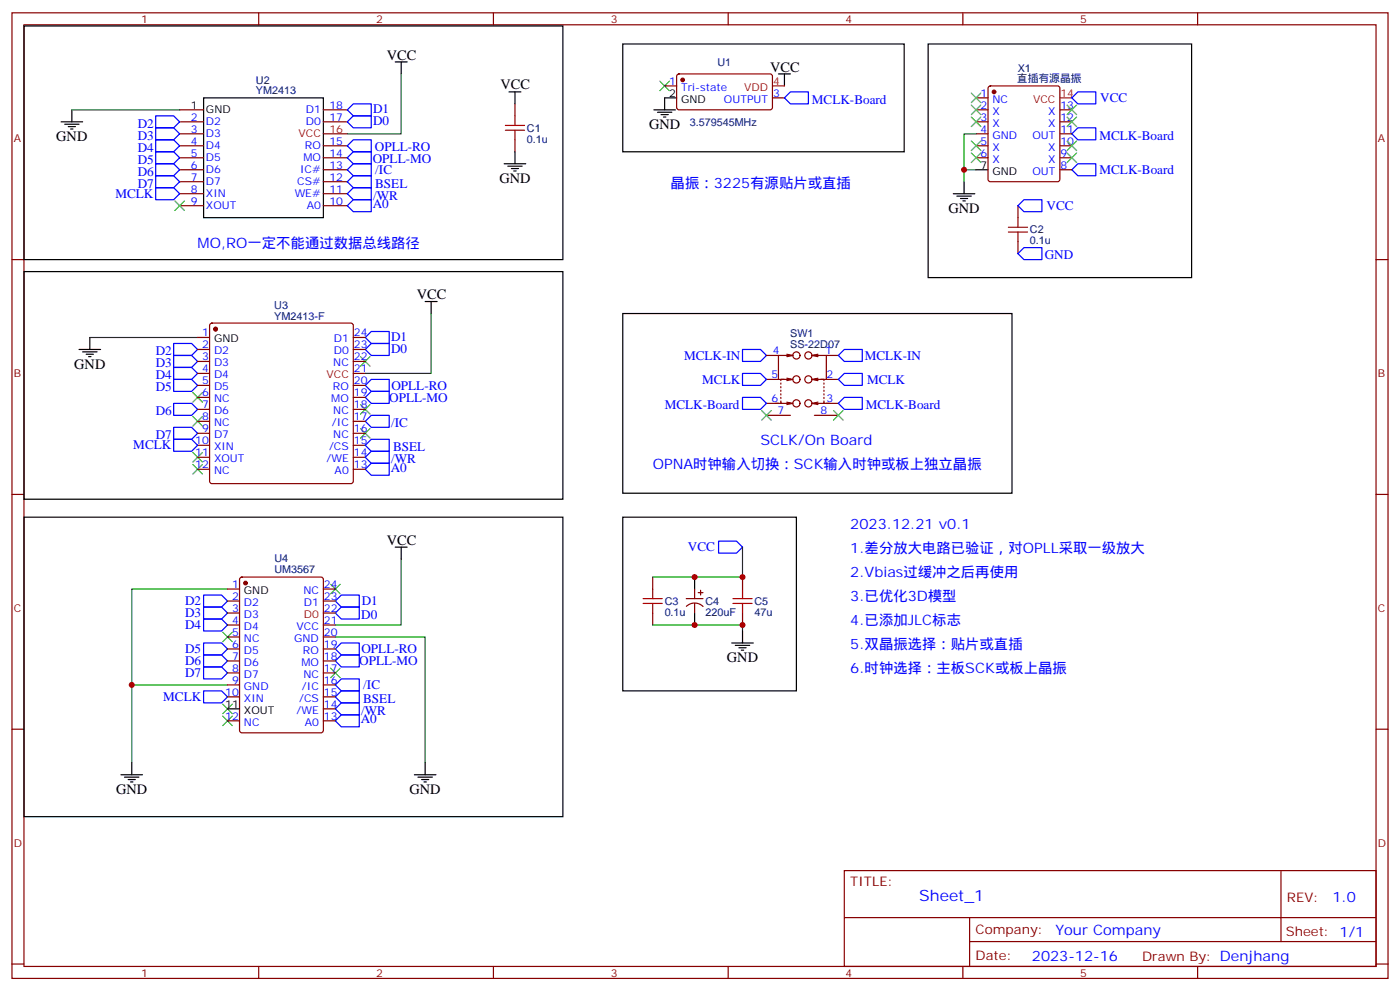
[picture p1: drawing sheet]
<svg xmlns="http://www.w3.org/2000/svg" width="412mm" height="292mm" viewBox="0 0 412 292" stroke-linecap="round" stroke-linejoin="round" font-family="sans-serif">
<g fill="none" stroke="#870000" stroke-width=".35">
<path d="M3.5 3.8h405.4v284.3h-405.4zM7.1 7.3h398.2v277.3h-398.2zM76.2 3.8v3.5M145.3 3.8v3.5M214.5 3.8v3.5M283.6 3.8v3.5M352.8 3.8v3.5M52.9 32.3h7.1M52.9 35.9h7.1M52.9 39.4h7.1M95.2 32.3h7.1M95.2 35.9h7.1"/>
<path d="M95.2 39.4h7.1M151.7 30.6v3.5M195.8 25.3h3.5M199.6 22l.4-.2h27.1l.4 .7v9.4l-.7 .4h-27l-.5-.7v-9.1zM227.5 28.8h3.6M287.5 32.3h3.5M287.5 35.9h3.5M287.5 39.4h3.5M287.5 28.8h3.5M291.3 25.5l.4-.2h19.8l.5 .2 .2 .5v26.8l-.2 .5-.5 .2h-19.8l-.5-.2-.2-.5v-26.8zM312.2 32.3h3.5M312.2 35.9h3.5"/>
<path d="M312.2 39.4h3.5M52.9 42.9h7.1M52.9 46.5h7.1M52.9 50h7.1M52.9 53.5h7.1M52.9 57h7.1M95.2 42.9h7.1M95.2 46.5h7.1M95.2 50h7.1M95.2 53.5h7.1M95.2 57h7.1M151.7 41.2v3.5"/>
<path d="M287.5 42.9h3.5M287.5 46.5h3.5M312.2 42.9h3.5M312.2 46.5h3.5M312.2 50h3.5M3.5 76.4h3.6M52.9 60.6h7.1M95.2 60.6h7.1M299.9 60.6v3.5M299.9 71.2v3.5M405.3 76.4h3.6M58.2 99.4h3.5"/>
<path d="M62 95.4l.4-.3h41l.5 .3 .2 .4v45.9l-.3 .5-.4 .2h-41l-.5-.2-.2-.5v-45.9zM104.1 99.4h3.5M58.2 102.9h3.5M58.2 106.4h3.5M58.2 110h3.5M58.2 113.5h3.5M58.2 117h3.5M104.1 102.9h3.5M104.1 106.4h3.5M104.1 110h3.5M104.1 113.5h3.5M104.1 117h3.5"/>
<path d="M225.8 104.7h3.5M225.8 111.7h5.3M225.8 118.8h4.4M230 118.1v.7h2.8M230 112.8v.3M230 113.8v.4M230 114.9v.4M230 116v.3M230 117v.4M231.8 118.4l1.7 .4-1.7 .3M231.8 111.4l1.7 .3-1.7 .4M231.8 104.3l1.7 .4"/>
<path d="M232.8 111.7h-2.8v.4M233.5 104.7h-4.2v7M233.5 104.7l-1.7 .3M239.2 104.7h4.2v7M239.2 104.7l1.7 .3M239.2 111.7l1.7 .4M239.2 118.8l1.7 .3M239.9 111.7h2.8v.4M240.9 104.3l-1.7 .4M240.9 111.4l-1.7 .3M240.9 118.4l-1.7 .4M241.7 111.7h5.2"/>
<path d="M242.5 118.8h4.4M242.7 118.1v.7h-2.8M242.7 112.8v.3M242.7 113.8v.4M242.7 114.9v.4M242.7 116v.3M242.7 117v.4M243.4 104.7h3.5M58.2 120.5h3.5M58.2 124.1h3.5M58.2 127.6h3.5M58.2 131.1h3.5"/>
<path d="M58.2 134.7h3.5M58.2 138.2h3.5M104.1 120.5h3.5M104.1 124.1h3.5M104.1 127.6h3.5M104.1 131.1h3.5M104.1 134.7h3.5M104.1 138.2h3.5M225.8 122.3h7M239.9 122.3h7M3.5 145.6h3.6M405.3 145.6h3.6"/>
<path d="M67 173.5h3.6M67 177h3.6M70.8 170.1l.5-.2h23.2l.7 .5v44.7l-.4 .6-23.5 .1-.7-.5v-44.7zM95.2 173.5h3.6M95.2 177h3.6M192.3 169.9v3.6M202.1 176.3h5M202.2 178.6a3.5 3.5 0 0 1 4.9 0M204.6 173.5v2.8M204.6 177.7v2.8M205.7 174.5h1.4M206.4 173.8v1.4"/>
<path d="M218.7 169.9v3.6M67 180.5h3.6M67 184h3.6M67 187.6h3.6M67 191.1h3.6M67 194.6h3.6M67 198.2h3.6M95.2 180.5h3.6M95.2 184h3.6M95.2 187.6h3.6M95.2 191.1h3.6M95.2 194.6h3.6"/>
<path d="M95.2 198.2h3.6M192.3 180.5v3.5M218.7 180.5v3.5M3.5 214.7h3.6M67 201.7h3.6M67 205.2h3.6M67 212.3h3.6M95.2 201.7h3.6M95.2 205.2h3.6M95.2 212.3h3.6M95.2 208.7h3.6M405.3 214.7h3.6"/>
<path d="M248.7 256.4h156.6v28.2h-156.6zM377.3 256.4v20.9M248.7 270.2h156.5M285.6 277.3h119.6M285.6 270.2v14.1M3.5 283.9h3.6M76.2 284.6v3.5M145.3 284.6v3.5M214.5 284.6v3.5M283.6 284.6v3.5M352.8 284.6v3.5M405.3 283.9h3.6"/>
<circle cx="234.6" cy="118.8" r="1.06"/>
<circle cx="234.6" cy="111.7" r="1.06"/>
<circle cx="234.6" cy="104.7" r="1.06"/>
<circle cx="238.1" cy="118.8" r="1.06"/>
<circle cx="238.1" cy="111.7" r="1.06"/>
<circle cx="238.1" cy="104.7" r="1.06"/>
</g>
<g fill="none" stroke="#000" stroke-width=".35">
<path d="M7.1 7.7h158.7v68.7h-158.7zM116.4 18.2h3.5M118.2 18.2v3.6M183.4 12.9h82.9v31.8h-82.9zM273.4 12.9h77.6v68.8h-77.6zM18 35.9h6.3M19 36.6h4.3M20.1 37.3h2.1M20.8 38h.7M21.2 32.3v3.6M60 28.8h35.2v35.3h-35.2zM149.9 27.1h3.6"/>
<path d="M151.7 27.1v3.5M192.6 32.3h6.4M193.7 33.1h4.2M194.7 33.8h2.1M195.4 34.5h.7M199.3 28.8h-3.5v3.5M229.3 21.8h3.5M231.1 21.8v3.5M148.5 48.2h6.4M149.6 48.9h4.2M150.6 49.6h2.2M151.3 50.3h.7"/>
<path d="M151.7 44.7v3.5M280.8 57h6.4M281.9 57.7h4.2M282.9 58.5h2.1M283.6 59.2h.7M284 53.5v3.5M287.5 50h3.5M7.1 80h158.7v67h-158.7zM26.5 99.4v3.5M125.2 88.8h3.6M127 88.8v3.5M183.4 92.3h114.7v52.9h-114.7z"/>
<path d="M23.3 102.9h6.3M24.3 103.6h4.3M25.4 104.3h2.1M26.1 105h.7M7.1 152.3h158.7v88.2h-158.7zM183.4 152.3h51.2v51.1h-51.2zM116.4 161.1h3.5M118.2 161.1v3.5M204.6 169.9v3.6M204.6 180.5v3.5M215.5 189.3h6.4M216.6 190h4.2"/>
<path d="M217.7 190.7h2.1M218.4 191.5h.7M218.7 185.8v3.5M67 208.7h3.6M35.6 228.1h6.4M36.7 228.8h4.2M37.7 229.6h2.2M38.5 230.3h.7M38.8 224.6v3.5M122.1 228.1h6.3M123.1 228.8h4.3M124.2 229.6h2.1"/>
<path d="M124.9 230.3h.7M125.2 224.6v3.5"/>
</g>
<g fill="none" stroke="#3c3" stroke-width=".35">
<path d="M194.4 23.9l2.8 2.8M197.2 23.9l-2.8 2.8M286.1 27.4l2.8 2.8M286.1 30.9l2.8 2.9M286.1 34.5l2.8 2.8M288.9 27.4l-2.8 2.8M288.9 30.9l-2.8 2.9M288.9 34.5l-2.8 2.8M314.3 34.5l2.8 2.8M314.3 30.9l2.8 2.9M317.1 34.5l-2.8 2.8M317.1 30.9l-2.8 2.9"/>
<path d="M51.5 59.2l2.8 2.8M54.3 59.2l-2.8 2.8M286.1 41.5l2.8 2.8M286.1 45l2.8 2.9M288.9 41.5l-2.8 2.8M288.9 45l-2.8 2.9M314.3 45l2.8 2.9M314.3 41.5l2.8 2.8M317.1 45l-2.8 2.9M317.1 41.5l-2.8 2.8M56.8 115.6l2.8 2.8M59.6 115.6l-2.8 2.8"/>
<path d="M106.2 119.1l2.8 2.9M106.2 105l2.8 2.8M109 119.1l-2.8 2.9M109 105l-2.8 2.8M56.8 133.2l2.8 2.9M56.8 136.8l2.8 2.8M56.8 122.7l2.8 2.8M59.6 133.2l-2.8 2.9M59.6 136.8l-2.8 2.8M59.6 122.7l-2.8 2.8M106.2 126.2l2.8 2.8M109 126.2l-2.8 2.8"/>
<path d="M224.4 120.9l2.8 2.8M227.2 120.9l-2.8 2.8M245.5 120.9l2.9 2.8M248.4 120.9l-2.9 2.8M97.4 172l2.8 2.9M100.2 172l-2.8 2.9M65.6 186.2l2.8 2.8M68.4 186.2l-2.8 2.8M97.4 196.7l2.8 2.9M100.2 196.7l-2.8 2.9M65.6 210.9l2.8 2.8M65.6 207.3l2.8 2.8"/>
<path d="M68.4 210.9l-2.8 2.8M68.4 207.3l-2.8 2.8"/>
</g>
<path d="M227.5 25.3h3.6M312.2 28.8h3.5" fill="none" stroke="#f00" stroke-width=".35"/>
<g fill="#870000" stroke="#870000" stroke-width=".35">
<circle cx="201.1" cy="23.5" r=".53"/>
<circle cx="63.5" cy="96.9" r=".53"/>
<circle cx="292.8" cy="27.1" r=".53"/>
<circle cx="72.3" cy="171.7" r=".53"/>
</g>
<g fill="none" stroke="#00f" stroke-width=".35">
<path d="M45.9 37.6h5.3l1.7 1.8-1.7 1.8h-5.3zM45.9 34.1h5.3l1.7 1.8-1.7 1.7h-5.3zM102.3 35.9l1.8-1.8h5.3v3.5h-5.3zM104.1 30.6h5.3v3.5h-5.3l-1.8-1.8zM231.1 28.8l1.7-1.7h5.3v3.5h-5.3zM317.5 37.6h5.3v3.6h-5.3l-1.8-1.8zM317.5 27.1h5.3v3.5h-5.3l-1.8-1.8zM45.9 48.2h5.3l1.7 1.8-1.7 1.8h-5.3zM45.9 51.8h5.3l1.7 1.7-1.7 1.8h-5.3zM45.9 44.7h5.3l1.7 1.8-1.7 1.7h-5.3zM45.9 41.2h5.3l1.7 1.7-1.7 1.8h-5.3zM45.9 55.3h5.3l1.7 1.7-1.7 1.8h-5.3z"/>
<path d="M102.3 46.5l1.8-1.8h5.3v3.5h-5.3zM102.3 42.9l1.8-1.7h5.3v3.5h-5.3zM104.1 48.2h5.3v3.6h-5.3l-1.8-1.8zM104.1 55.3h5.3v3.5h-5.3l-1.8-1.8zM104.1 51.8h5.3v3.5h-5.3l-1.8-1.8zM301.6 58.8h5.3v3.5h-5.3l-1.7-1.7zM317.5 48.2h5.3v3.6h-5.3l-1.8-1.8zM102.3 60.6l1.8-1.8h5.3v3.5h-5.3zM299.9 74.7l1.7-1.8h5.3v3.5h-5.3zM107.6 99.4l1.8-1.8h5.3v3.5h-5.3zM51.2 111.7h5.2l1.8 1.8-1.8 1.8h-5.2zM51.2 108.2h5.2l1.8 1.8-1.8 1.7h-5.2z"/>
<path d="M51.2 104.7h5.2l1.8 1.7-1.8 1.8h-5.2zM51.2 101.1h5.2l1.8 1.8-1.8 1.8h-5.2zM51.2 118.8h5.2l1.8 1.7-1.8 1.8h-5.2zM107.6 117l1.8-1.7h5.3v3.5h-5.3zM107.6 113.5l1.8-1.8h5.3v3.6h-5.3zM107.6 102.9l1.8-1.8h5.3v3.6h-5.3zM218.7 102.9h5.3l1.8 1.8-1.8 1.7h-5.3zM218.7 117h5.3l1.8 1.8-1.8 1.7h-5.3zM218.7 110h5.3l1.8 1.7-1.8 1.8h-5.3zM248.7 102.9h5.3v3.5h-5.3l-1.8-1.7zM248.7 117h5.3v3.5h-5.3l-1.8-1.7zM248.7 110h5.3v3.5h-5.3l-1.8-1.8z"/>
<path d="M51.2 125.8h5.2l1.8 1.8-1.8 1.8h-5.2zM51.2 129.4h5.2l1.8 1.7-1.8 1.8h-5.2zM109.4 136.4h5.3v3.5h-5.3l-1.8-1.7zM109.4 122.3h5.3v3.5h-5.3l-1.8-1.7zM109.4 132.9h5.3v3.5h-5.3l-1.8-1.7zM109.4 129.4h5.3v3.5h-5.3l-1.8-1.8zM211.7 159.3h5.3l1.7 1.8-1.7 1.8h-5.3zM60 178.8h5.3l1.7 1.7-1.7 1.8h-5.3zM60 175.2h5.3l1.7 1.8-1.7 1.8h-5.3zM100.5 175.2h5.3v3.6h-5.3l-1.7-1.8zM100.5 178.8h5.3v3.5h-5.3l-1.7-1.8zM60 196.4h5.3l1.7 1.8-1.7 1.7h-5.3z"/>
<path d="M60 192.9h5.3l1.7 1.7-1.7 1.8h-5.3zM60 189.3h5.3l1.7 1.8-1.7 1.8h-5.3zM60 182.3h5.3l1.7 1.7-1.7 1.8h-5.3zM98.8 194.6l1.7-1.7h5.3v3.5h-5.3zM98.8 191.1l1.7-1.8h5.3v3.6h-5.3zM100.5 199.9h5.3v3.5h-5.3l-1.7-1.7zM60 203.4h5.3l1.7 1.8-1.7 1.8h-5.3zM98.8 212.3l1.7-1.8h5.3v3.5h-5.3zM100.5 207h5.3v3.5h-5.3l-1.7-1.8zM100.5 203.4h5.3v3.6h-5.3l-1.7-1.8z"/>
</g>
<path d="M21.2 32.3h31.7M118.2 21.8v17.6h-15.9M287.5 39.4h-3.5v14.1M284 50h3.5M26.5 99.4h31.7M127 92.3v17.7h-19.4M67 173.5h-28.2v51.1M118.2 164.6v19.4h-19.4M218.7 161.1v8.8h-26.4M98.8 187.6h26.4v37M192.3 184h26.4v1.8M38.8 201.7h28.2" fill="none" stroke="#008700" stroke-width=".35"/>
<g fill="none" stroke="#a10000" stroke-width=".35">
<path d="M148.9 36.9h5.6M148.9 38.3h5.6M151.7 34.1v2.8M151.7 38.3v2.9M297 68.3h5.7M297 66.9h5.7M299.9 64.1v2.8M299.9 68.3v2.9M189.4 177.7h5.7M189.4 176.3h5.7M192.3 173.5v2.8M192.3 177.7v2.8"/>
<path d="M215.9 177.7h5.6M215.9 176.3h5.6M218.7 173.5v2.8M218.7 177.7v2.8"/>
</g>
<g fill="#c00">
<circle cx="38.8" cy="201.7" r=".88"/>
<circle cx="284" cy="50" r=".88"/>
<circle cx="218.7" cy="184" r=".88"/>
<circle cx="218.7" cy="169.9" r=".88"/>
<circle cx="204.6" cy="169.9" r=".88"/>
<circle cx="204.6" cy="184" r=".88"/>
</g>
<text font-size="4.6" fill="#00f" x="270.8" y="265.4">Sheet_1</text>
<g font-size="4.2">
<text x="113.9" y="17.5">VCC</text>
<text x="226.8" y="21.1">VCC</text>
<text x="147.5" y="26.4">VCC</text>
<text x="16.6" y="41.5">GND</text>
<text x="191.2" y="38">GND</text>
<text x="147.1" y="53.9">GND</text>
<text x="279.4" y="62.7">GND</text>
<text x="122.8" y="88.1">VCC</text>
<text x="21.9" y="108.5">GND</text>
<text x="113.9" y="160.4">VCC</text>
<text x="214.1" y="195">GND</text>
<text x="34.2" y="233.8">GND</text>
<text x="120.6" y="233.8">GND</text>
</g>
<g font-size="4.2" fill="#00f">
<text x="197.6" y="55.3">晶振：3225有源贴片或直插</text>
<text x="58.2" y="72.9">MO,RO一定不能通过数据总线路径</text>
<text x="224" y="131.1">SCLK/On Board</text>
<text x="192.3" y="138.2">OPNA时钟输入切换：SCK输入时钟或板上独立晶振</text>
<text x="250.5" y="155.8">2023.12.21 v0.1</text>
<text x="250.5" y="162.9">1.差分放大电路已验证，对OPLL采取一级放大</text>
<text x="250.5" y="169.9">2.Vbias过缓冲之后再使用</text>
<text x="250.5" y="177">3.已优化3D模型</text>
<text x="250.5" y="184">4.已添加JLC标志</text>
<text x="250.5" y="191.1">5.双晶振选择：贴片或直插</text>
<text x="250.5" y="198.2">6.时钟选择：主板SCK或板上晶振</text>
<text x="392.5" y="265.6">1.0</text>
<text x="310.9" y="275.2">Your Company</text>
<text x="304" y="283">2023-12-16</text>
</g>
<g font-size="3.9" fill="#00f">
<text x="109.9" y="33.4">D1</text>
<text x="239.2" y="30.6">MCLK-Board</text>
<text x="324.1" y="30.1">VCC</text>
<text x="40.6" y="41.2">D3</text>
<text x="40.6" y="37.6">D2</text>
<text x="109.9" y="36.9">D0</text>
<text x="323.8" y="41.2">MCLK-Board</text>
<text x="40.6" y="44.7">D4</text>
<text x="110.4" y="44.5">OPLL-RO</text>
<text x="40.6" y="51.8">D6</text>
<text x="40.6" y="48.2">D5</text>
<text x="109.8" y="48">OPLL-MO</text>
<text x="110.6" y="51.3">/IC</text>
<text x="323.9" y="51.2">MCLK-Board</text>
<text x="34" y="58.3">MCLK</text>
<text x="40.6" y="55.3">D7</text>
<text x="109.9" y="58.8">/WR</text>
<text x="110.5" y="55.3">BSEL</text>
<text x="109.8" y="61.3">A0</text>
<text x="308.3" y="61.8">VCC</text>
<text x="307.7" y="76.1">GND</text>
<text x="115.2" y="100.4">D1</text>
<text x="45.9" y="104.7">D2</text>
<text x="115.2" y="104">D0</text>
<text x="201.5" y="105.9">MCLK-IN</text>
<text x="254.7" y="105.9">MCLK-IN</text>
<text x="45.9" y="111.7">D4</text>
<text x="45.9" y="108.2">D3</text>
<text x="206.8" y="112.9">MCLK</text>
<text x="255.4" y="113">MCLK</text>
<text x="45.9" y="115.3">D5</text>
<text x="114.6" y="118.3">OPLL-MO</text>
<text x="115.3" y="114.8">OPLL-RO</text>
<text x="45.9" y="122.3">D6</text>
<text x="115.2" y="125.8">/IC</text>
<text x="195.8" y="120.5">MCLK-Board</text>
<text x="255" y="120.5">MCLK-Board</text>
<text x="45.9" y="129.4">D7</text>
<text x="39.3" y="132.3">MCLK</text>
<text x="115.2" y="136.4">/WR</text>
<text x="115.8" y="132.9">BSEL</text>
<text x="115.1" y="138.9">A0</text>
<text x="202.6" y="162.4">VCC</text>
<text x="54.5" y="178.2">D2</text>
<text x="106.5" y="178.2">D1</text>
<text x="54.5" y="185.2">D4</text>
<text x="54.5" y="181.7">D3</text>
<text x="106.4" y="182.3">D0</text>
<text x="54.5" y="195.8">D6</text>
<text x="54.5" y="192.3">D5</text>
<text x="105.8" y="195.9">OPLL-MO</text>
<text x="106.5" y="192.4">OPLL-RO</text>
<text x="54.5" y="199.3">D7</text>
<text x="107" y="203">/IC</text>
<text x="48.1" y="206.4">MCLK</text>
<text x="107" y="207">BSEL</text>
<text x="106.3" y="213">A0</text>
<text x="106.4" y="210.5">/WR</text>
</g>
<g font-size="3.9" fill="#800">
<text x="250.5" y="260.9">TITLE:</text>
<text x="379.1" y="265.6">REV:</text>
<text x="287.4" y="275.1">Company:</text>
<text x="378.7" y="275.8">Sheet: 1/1</text>
<text x="287.4" y="282.8">Date:</text>
<text x="336.4" y="282.9">Drawn By: Denjhang</text>
</g>
<g font-size="3.2" fill="#800">
<text x="41.6" y="6.8">1</text>
<text x="110.8" y="6.8">2</text>
<text x="179.9" y="6.8">3</text>
<text x="249.1" y="6.8">4</text>
<text x="318.2" y="6.8">5</text>
<text x="4.1" y="41.9">A</text>
<text x="405.9" y="41.9">A</text>
<text x="4.1" y="111">B</text>
<text x="405.9" y="111">B</text>
<text x="4.1" y="180.2">C</text>
<text x="405.9" y="180.2">C</text>
<text x="4.1" y="249.3">D</text>
<text x="405.9" y="249.3">D</text>
<text x="41.6" y="287.6">1</text>
<text x="110.8" y="287.6">2</text>
<text x="179.9" y="287.6">3</text>
<text x="249.1" y="287.6">4</text>
<text x="318.2" y="287.6">5</text>
</g>
<g font-size="3.2" fill="#000080">
<text x="211.3" y="19.4">U1</text>
<text x="299.8" y="21.1">X1</text>
<text x="75.4" y="27.8">YM2413</text>
<text x="75.4" y="24.8">U2</text>
<text x="299.6" y="24.2">直插有源晶振</text>
<text x="155.2" y="42">0.1u</text>
<text x="155.2" y="38.8">C1</text>
<text x="203.2" y="37">3.579545MHz</text>
<text x="303.4" y="71.9">0.1u</text>
<text x="303.4" y="68.8">C2</text>
<text x="80.8" y="94.1">YM2413-F</text>
<text x="80.8" y="90.9">U3</text>
<text x="232.8" y="99.4">SW1</text>
<text x="232.8" y="102.6">SS-22D07</text>
<text x="80.8" y="165.6">U4</text>
<text x="80.8" y="168.7">UM3567</text>
<text x="195.8" y="178.1">C3</text>
<text x="207.8" y="178.1">C4</text>
<text x="222.2" y="178.1">C5</text>
<text x="195.8" y="181.3">0.1u</text>
<text x="207.8" y="181.3">220uF</text>
<text x="222.2" y="181.3">47u</text>
</g>
<g font-size="3.2">
<text x="197.1" y="28.5">2</text>
<text x="56.2" y="32">1</text>
<text x="60.7" y="33.4">GND</text>
<text x="200.6" y="30.2">GND</text>
<text x="288.8" y="49.6">7</text>
<text x="292.3" y="51.4">GND</text>
<text x="63" y="100.8">GND</text>
<text x="71.9" y="174.9">GND</text>
<text x="66.3" y="208.4">11</text>
<text x="71.9" y="210.1">XOUT</text>
</g>
<g font-size="3.2" fill="#00f">
<text x="197.1" y="24.9">1</text>
<text x="200.6" y="26.7">Tri-state</text>
<text x="227.7" y="28.5">3</text>
<text x="288.8" y="28.5">1</text>
<text x="56.2" y="35.5">2</text>
<text x="90.1" y="33.4">D1</text>
<text x="97" y="32">18</text>
<text x="97" y="35.5">17</text>
<text x="213.3" y="30.2">OUTPUT</text>
<text x="288.8" y="35.5">3</text>
<text x="288.8" y="32">2</text>
<text x="292.3" y="33.8">X</text>
<text x="292.3" y="30.2">NC</text>
<text x="308.7" y="33.8">X</text>
<text x="312.4" y="32">13</text>
<text x="312.4" y="35.5">12</text>
<text x="56.2" y="39.1">3</text>
<text x="60.7" y="36.9">D2</text>
<text x="60.7" y="40.5">D3</text>
<text x="90.1" y="36.9">D0</text>
<text x="288.8" y="39.1">4</text>
<text x="292.3" y="40.8">GND</text>
<text x="292.3" y="37.3">X</text>
<text x="304.1" y="40.8">OUT</text>
<text x="308.7" y="37.3">X</text>
<text x="312.4" y="39.1">11</text>
<text x="56.2" y="42.6">4</text>
<text x="56.2" y="46.1">5</text>
<text x="60.7" y="44">D4</text>
<text x="60.7" y="47.5">D5</text>
<text x="89.4" y="47.5">MO</text>
<text x="89.8" y="44">RO</text>
<text x="97" y="46.1">14</text>
<text x="97" y="42.6">15</text>
<text x="288.8" y="46.1">6</text>
<text x="288.8" y="42.6">5</text>
<text x="292.3" y="47.9">X</text>
<text x="292.3" y="44.3">X</text>
<text x="308.7" y="44.3">X</text>
<text x="308.7" y="47.9">X</text>
<text x="312.4" y="42.6">10</text>
<text x="312.4" y="46.1">9</text>
<text x="56.2" y="49.6">6</text>
<text x="56.2" y="53.2">7</text>
<text x="60.7" y="51">D6</text>
<text x="88.4" y="51">IC#</text>
<text x="97" y="53.2">12</text>
<text x="97" y="49.6">13</text>
<text x="304.1" y="51.4">OUT</text>
<text x="312.4" y="49.6">8</text>
<text x="56.2" y="56.7">8</text>
<text x="60.7" y="54.6">D7</text>
<text x="60.7" y="58.1">XIN</text>
<text x="86.8" y="58.1">WE#</text>
<text x="87.6" y="54.6">CS#</text>
<text x="97" y="56.7">11</text>
<text x="56.2" y="60.2">9</text>
<text x="60.7" y="61.6">XOUT</text>
<text x="90.4" y="61.6">A0</text>
<text x="97" y="60.2">10</text>
<text x="59.5" y="99">1</text>
<text x="98.3" y="100.8">D1</text>
<text x="104.2" y="99">24</text>
<text x="59.5" y="102.6">2</text>
<text x="59.5" y="106.1">3</text>
<text x="63" y="104.3">D2</text>
<text x="63" y="107.8">D3</text>
<text x="98.2" y="107.8">NC</text>
<text x="98.3" y="104.3">D0</text>
<text x="104.2" y="106.1">22</text>
<text x="104.2" y="102.6">23</text>
<text x="227.6" y="104.3">4</text>
<text x="243.1" y="104.3">1</text>
<text x="59.5" y="109.6">4</text>
<text x="59.5" y="113.1">5</text>
<text x="63" y="111.4">D4</text>
<text x="104.2" y="113.1">20</text>
<text x="104.2" y="109.6">21</text>
<text x="227.3" y="111.4">5</text>
<text x="243.4" y="111.4">2</text>
<text x="59.5" y="116.7">6</text>
<text x="63" y="114.9">D5</text>
<text x="63" y="118.4">NC</text>
<text x="97.6" y="118.4">MO</text>
<text x="98.1" y="114.9">RO</text>
<text x="104.2" y="116.7">19</text>
<text x="227.3" y="118.4">6</text>
<text x="243.4" y="118.4">3</text>
<text x="59.5" y="120.2">7</text>
<text x="59.5" y="123.7">8</text>
<text x="63" y="122">D6</text>
<text x="63" y="125.5">NC</text>
<text x="97.8" y="125.5">/IC</text>
<text x="98.2" y="122">NC</text>
<text x="104.2" y="123.7">17</text>
<text x="104.2" y="120.2">18</text>
<text x="229.1" y="122">7</text>
<text x="241.7" y="122">8</text>
<text x="57.5" y="130.8">10</text>
<text x="59.5" y="127.2">9</text>
<text x="63" y="129">D7</text>
<text x="98.2" y="129">NC</text>
<text x="104.2" y="130.8">15</text>
<text x="104.2" y="127.2">16</text>
<text x="57.5" y="134.3">11</text>
<text x="57.5" y="137.8">12</text>
<text x="63" y="132.5">XIN</text>
<text x="63" y="136.1">XOUT</text>
<text x="96.2" y="136.1">/WE</text>
<text x="96.9" y="132.5">/CS</text>
<text x="104.2" y="137.8">13</text>
<text x="104.2" y="134.3">14</text>
<text x="63" y="139.6">NC</text>
<text x="98.6" y="139.6">A0</text>
<text x="68.4" y="173.1">1</text>
<text x="95.4" y="173.1">24</text>
<text x="68.4" y="176.6">2</text>
<text x="71.9" y="178.4">D2</text>
<text x="89.4" y="174.9">NC</text>
<text x="89.5" y="178.4">D1</text>
<text x="95.4" y="176.6">23</text>
<text x="68.4" y="180.2">3</text>
<text x="68.4" y="183.7">4</text>
<text x="71.9" y="181.9">D3</text>
<text x="71.9" y="185.5">D4</text>
<text x="87.3" y="185.5">VCC</text>
<text x="95.4" y="183.7">21</text>
<text x="95.4" y="180.2">22</text>
<text x="68.4" y="187.2">5</text>
<text x="68.4" y="190.7">6</text>
<text x="71.9" y="189">NC</text>
<text x="86.7" y="189">GND</text>
<text x="95.4" y="190.7">19</text>
<text x="95.4" y="187.2">20</text>
<text x="68.4" y="194.3">7</text>
<text x="68.4" y="197.8">8</text>
<text x="71.9" y="192.5">D5</text>
<text x="71.9" y="196">D6</text>
<text x="88.8" y="196">MO</text>
<text x="89.2" y="192.5">RO</text>
<text x="95.4" y="197.8">17</text>
<text x="95.4" y="194.3">18</text>
<text x="68.4" y="201.3">9</text>
<text x="71.9" y="199.6">D7</text>
<text x="71.9" y="203.1">GND</text>
<text x="89" y="203.1">/IC</text>
<text x="89.4" y="199.6">NC</text>
<text x="95.4" y="201.3">16</text>
<text x="66.3" y="204.9">10</text>
<text x="71.9" y="206.6">XIN</text>
<text x="88.1" y="206.6">/CS</text>
<text x="95.4" y="208.4">14</text>
<text x="95.4" y="204.9">15</text>
<text x="66.3" y="211.9">12</text>
<text x="71.9" y="213.7">NC</text>
<text x="87.4" y="210.1">/WE</text>
<text x="89.8" y="213.7">A0</text>
<text x="95.4" y="211.9">13</text>
</g>
<g font-size="3.2" fill="#f00">
<text x="219.2" y="26.7">VDD</text>
<text x="227.7" y="24.9">4</text>
<text x="312.4" y="28.5">14</text>
<text x="304.3" y="30.2">VCC</text>
<text x="87.9" y="40.5">VCC</text>
<text x="97" y="39.1">16</text>
<text x="96.2" y="111.4">VCC</text>
<text x="89.5" y="181.9">D0</text>
</g>
</svg>
